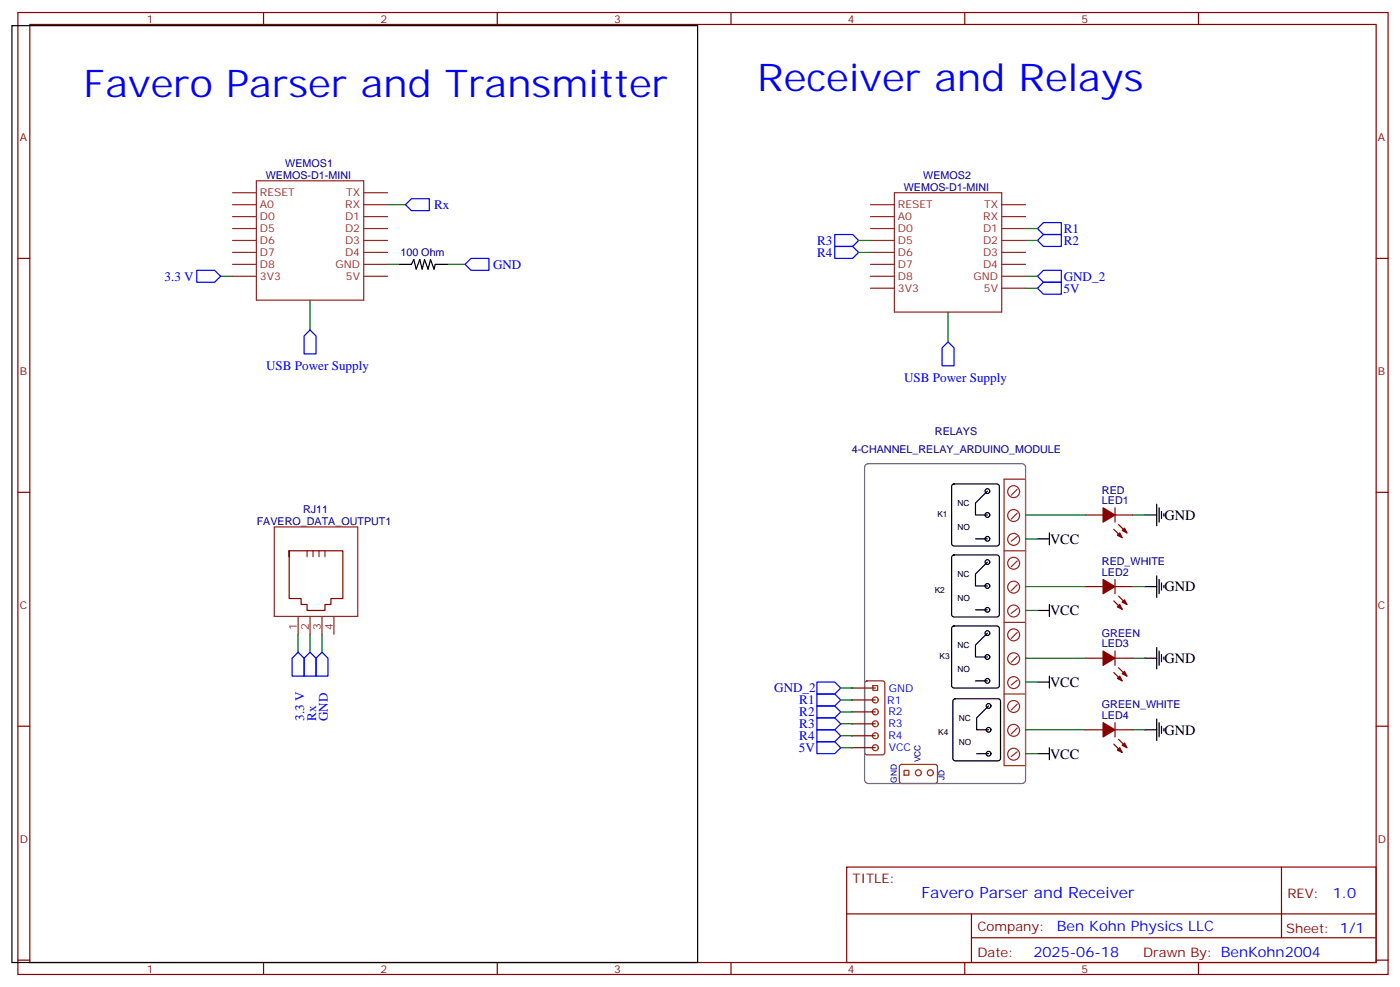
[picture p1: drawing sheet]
<svg xmlns="http://www.w3.org/2000/svg" width="414mm" height="292mm" viewBox="0 0 414 292" stroke-linecap="round" stroke-linejoin="round" font-family="sans-serif">
<g fill="none" stroke="#870000" stroke-width=".35">
<path d="M5.3 3.7h405.3v284.3h-405.3zM8.8 7.2h398.3v277.3h-398.3zM78 3.7v3.5M147.1 3.7v3.5M216.3 3.7v3.5M285.4 3.7v3.5M354.5 3.7v3.5M5.3 76.4h3.5M407.1 76.4h3.5M5.3 145.5h3.5M321 152.2h5.3M329.5 156.5l2.5 2.4"/>
<path d="M329.8 152.2h5.3M329.8 150.1v4.2M330.9 155l2.5 2.5M407.1 145.5h3.5M85.5 162.8h15.9v14.1h-3.5v1.8h-1.8v1.7h-5.3v-1.7h-1.7v-1.8h-3.6v-14.1v1.8M321 173.4h5.3M329.5 177.6l2.5 2.5M329.8 171.3v4.2M329.8 173.4h5.3M330.9 176.2l2.5 2.5M321 194.6h5.3M329.5 198.8l2.5 2.5"/>
<path d="M329.8 192.4v4.3M329.8 194.6h5.3M330.9 197.4l2.5 2.4M5.3 214.7h3.5M251.9 203.4h7M251.9 206.9h7M251.9 210.4h7M251.9 214h7M251.9 217.5h7M321 215.7h5.3M329.5 220l2.5 2.4M329.8 213.6v4.2"/>
<path d="M329.8 215.7h5.3M330.9 218.5l2.5 2.5M407.1 214.7h3.5M251.9 221h7M250.5 256.3h156.6v28.2h-156.6zM379.1 256.3v20.9M250.5 270.1h156.5M287.4 277.2h119.6M287.4 270.1v14.2M5.3 283.8h3.5M78 284.5v3.5M147.1 284.5v3.5"/>
<path d="M216.3 284.5v3.5M285.4 284.5v3.5M354.5 284.5v3.5M407.1 283.8h3.5"/>
</g>
<g fill="none" stroke="#008700" stroke-width=".35">
<path d="M114.7 60.5h5.2M114.7 78.1h3.5M132.3 78.1h5.3M254 71.1h3.5M254 74.6h3.5M303.4 67.6h3.5M303.4 71.1h3.5M65.3 81.7h3.5M91.7 88.7v8.8M280.5 92.3v8.8M303.4 81.7h3.5M303.4 85.2h3.5"/>
<path d="M303.4 152.2h17.6M303.4 159.3h3.5M335.1 152.2h3.6M303.4 173.4h17.6M335.1 173.4h3.6M88.2 187.5v5.3M91.7 187.5v5.3M95.2 187.5v5.3M303.4 194.6h17.6M303.4 180.4h3.5M335.1 194.6h3.6M248.7 203.4h3.5"/>
<path d="M248.7 206.9h3.5M248.7 210.4h3.5M248.7 214h3.5M248.7 217.5h3.5M303.4 201.6h3.5M303.4 215.7h17.6M335.1 215.7h3.6M248.7 221h3.5M303.4 222.8h3.5"/>
</g>
<g fill="none" stroke="#00f" stroke-width=".35">
<path d="M58.2 79.9h5.3l1.8 1.8-1.8 1.7h-5.3zM119.9 60.5l1.8-1.8h5.3v3.6h-5.3zM137.6 78.1l1.7-1.7h5.3v3.5h-5.3zM246.9 69.3h5.3l1.8 1.8-1.8 1.7h-5.3zM246.9 72.8h5.3l1.8 1.8-1.8 1.8h-5.3zM306.9 67.6l1.8-1.8h5.3v3.5h-5.3zM306.9 71.1l1.8-1.8h5.3v3.5h-5.3zM91.7 97.5l1.8 1.8v5.3h-3.5v-5.3zM306.9 81.7l1.8-1.8h5.3v3.5h-5.3zM306.9 85.2l1.8-1.8h5.3v3.6h-5.3zM278.7 102.8l1.8-1.7 1.7 1.7v5.3h-3.5zM86.4 194.6l1.8-1.8 1.8 1.8v5.2h-3.6z"/>
<path d="M91.7 192.8l1.8 1.8v5.2h-3.5v-5.2zM95.2 192.8l1.8 1.8v5.2h-3.5v-5.2zM241.7 219.3h5.2l1.8 1.7-1.8 1.8h-5.2zM241.7 201.6h5.2l1.8 1.8-1.8 1.7h-5.2zM241.7 205.1h5.2l1.8 1.8-1.8 1.8h-5.2zM241.7 208.7h5.2l1.8 1.7-1.8 1.8h-5.2zM241.7 212.2h5.2l1.8 1.8-1.8 1.7h-5.2zM241.7 215.7h5.2l1.8 1.8-1.8 1.8h-5.2z"/>
</g>
<g fill="none" stroke="#000" stroke-width=".35">
<path d="M3.5 7.6h202.9v276.9h-202.9zM118.2 78.1h3.5l.7-1.4 .7 2.9 1.1-2.9 .7 2.9 .7-2.9 1 2.9 .8-2.9 1 2.9 .4-1.5h3.5M281.8 143.3l.4-.2h12.7l.5 .2 .2 .5v16.9l-.2 .5-.5 .2h-12.7l-.5-.2-.2-.5v-16.9zM288.6 159.3h3.5M292.1 145.2l-3.5 3.5v3.5h3.5M306.9 159.3h3.5M310.4 157.5v3.5M338.7 152.2h3.5M342.2 149v6.4M342.9 150.1v4.2M343.6 151.2v2.1M344.3 151.9v.7"/>
<path d="M281.8 164.2l.4-.2h12.7l.5 .2 .2 .5v17l-.2 .5-.5 .2h-12.7l-.5-.3-.2-.4v-17zM292.1 166.2l-3.5 3.5v3.5h3.5M310.4 178.7v3.5M338.7 173.4h3.5M342.2 170.2v6.4M342.9 171.3v4.2M343.6 172.3v2.1M344.3 173v.7M281.8 185.2l.4-.2h12.7l.5 .2 .2 .5v17l-.2 .5-.5 .2h-12.7l-.5-.3-.2-.4v-17zM288.6 180.3h3.5M292.1 187.1l-3.5 3.6v3.5h3.5M306.9 180.4h3.5"/>
<path d="M310.4 199.8v3.6M338.7 194.6h3.5M342.2 191.4v6.3M342.9 192.4v4.3M343.6 193.5v2.1M344.3 194.2v.7M282.1 206.8l.5-.2h12.7l.5 .2 .2 .5v16.9l-.3 .5-.4 .2h-12.7l-.5-.2-.2-.5v-16.9zM288.6 201.3h3.5M292.5 208.7l-3.6 3.5v3.5h3.6M306.9 201.6h3.5M338.7 215.7h3.5M342.2 212.5v6.4"/>
<path d="M342.9 213.6v4.2M343.6 214.7v2.1M344.3 215.4v.7M288.9 222.8h3.6M306.9 222.8h3.5M310.4 221v3.5"/>
<circle cx="292.1" cy="145.2" r=".71"/>
<circle cx="292.1" cy="159.3" r=".71"/>
<circle cx="292.1" cy="152.2" r=".71"/>
<circle cx="292.1" cy="173.2" r=".71"/>
<circle cx="292.1" cy="166.2" r=".71"/>
<circle cx="292.1" cy="194.2" r=".71"/>
<circle cx="292.1" cy="187.1" r=".71"/>
<circle cx="292.1" cy="180.3" r=".71"/>
<circle cx="292.1" cy="201.3" r=".71"/>
<circle cx="292.5" cy="215.7" r=".71"/>
<circle cx="292.5" cy="208.7" r=".71"/>
<circle cx="292.5" cy="222.8" r=".71"/>
</g>
<g fill="none" stroke="#8c2424" stroke-width=".35">
<path d="M68.8 57h7M75.8 53.4h31.8v35.3h-31.8zM107.6 57h7.1M264.6 57h31.7v35.3h-31.7zM68.8 60.5h7M68.8 64h7M68.8 67.6h7M68.8 71.1h7M68.8 74.6h7M68.8 78.1h7M107.6 60.5h7.1M107.6 64h7.1"/>
<path d="M107.6 67.6h7.1M107.6 71.1h7.1M107.6 74.6h7.1M107.6 78.1h7.1M257.5 60.5h7.1M257.5 64h7.1M257.5 67.6h7.1M257.5 71.1h7.1M257.5 74.6h7.1M257.5 78.1h7.1M296.3 60.5h7.1M296.3 64h7.1"/>
<path d="M296.3 67.6h7.1M296.3 71.1h7.1M296.3 74.6h7.1M296.3 78.1h7.1M68.8 81.7h7M107.6 81.7h7.1M257.5 81.7h7.1M257.5 85.2h7.1M296.3 81.7h7.1M296.3 85.2h7.1M81.1 155.8h24.7v26.4h-24.7zM300.9 144.6l-1.7 1.8"/>
<path d="M300.9 151.7l-1.7 1.7M300.9 158.6l-1.7 1.4M303.4 142v84.5M90.8 162.8v1.8M92.6 162.8v1.8M94.4 162.8v1.8M96.1 162.8v1.8M297 162.8h6.4M300.9 165.8l-1.7 1.8M300.9 172.8l-1.7 1.8M300.9 179.9l-1.7 1.4M88.2 182.2v5.3"/>
<path d="M91.7 182.2v5.3M95.2 182.2v5.3M98.8 182.2v5.3M297 184h6.4M300.9 187l-1.7 1.7M300.9 194l-1.7 1.8M297 205.1h6.4M300.9 208.1l-1.7 1.8M300.9 215.2l-1.7 1.7M300.9 201.1l-1.7 1.4M300.9 222.2l-1.7 1.4"/>
<circle cx="299.9" cy="145.3" r="1.76"/>
<circle cx="299.9" cy="152.4" r="1.76"/>
<circle cx="299.9" cy="159.4" r="1.76"/>
<circle cx="299.9" cy="166.5" r="1.76"/>
<circle cx="299.9" cy="173.5" r="1.76"/>
<circle cx="299.9" cy="187.7" r="1.76"/>
<circle cx="299.9" cy="194.7" r="1.76"/>
<circle cx="299.9" cy="180.6" r="1.76"/>
<circle cx="299.9" cy="215.9" r="1.76"/>
<circle cx="299.9" cy="208.8" r="1.76"/>
<circle cx="299.9" cy="201.8" r="1.76"/>
<circle cx="299.9" cy="222.9" r="1.76"/>
</g>
<g fill="none" stroke="#930" stroke-width=".35">
<path d="M303.4 141.6h-6.4v84.7h6.4M256 201.5l.5-.2h4.6l.6 .4 .1 20.7-.5 .7h-4.8l-.7-.4v-20.7zM258.2 202.7h1.4v1.4h-1.4zM266.3 226.2l.4-.2h10.2l.4 .7v4.5l-.7 .4-10.1-.1-.5-.6v-4.2zM267.5 227.7h1.4v1.4h-1.4z"/>
<circle cx="258.9" cy="214" r=".88"/>
<circle cx="258.9" cy="210.4" r=".88"/>
<circle cx="258.9" cy="206.9" r=".88"/>
<circle cx="258.9" cy="217.5" r=".88"/>
<circle cx="258.9" cy="221" r=".88"/>
<circle cx="271.7" cy="228.4" r=".88"/>
<circle cx="275.2" cy="228.4" r=".88"/>
</g>
<path d="M256 137.5l.8-.4h45.5l.7 .2 .3 .5 .1 92.7-.2 .7-.6 .3-45.8 .1-.6-.2-.4-.6v-92.7z" fill="none" stroke="#666" stroke-width=".35"/>
<g fill="#870000" stroke="#870000" stroke-width=".35">
<path d="M326.3 150.1l3.5 2.1-3.5 2.1z"/>
<path d="M330.6 158.2l.7-.7 .7 1.4z"/>
<path d="M332 156.8l.7-.7 .7 1.4z"/>
<path d="M326.3 171.3l3.5 2.1-3.5 2.1z"/>
<path d="M330.6 179.4l.7-.7 .7 1.4z"/>
<path d="M332 178l.7-.7 .7 1.4z"/>
<path d="M326.3 192.4l3.5 2.2-3.5 2.1z"/>
<path d="M330.6 200.6l.7-.8 .7 1.5z"/>
<path d="M332 199.1l.7-.7 .7 1.4z"/>
<path d="M326.3 213.6l3.5 2.1-3.5 2.1z"/>
<path d="M330.6 221.7l.7-.7 .7 1.4z"/>
<path d="M332 220.3l.7-.7 .7 1.4z"/>
</g>
<g font-size="11.3" fill="#00f">
<text x="24.7" y="28.8">Favero Parser and Transmitter</text>
<text x="224" y="27">Receiver and Relays</text>
</g>
<text font-size="4.6" fill="#00f" x="272.6" y="265.3">Favero Parser and Receiver</text>
<g font-size="4.2">
<text x="344.5" y="153.7">GND</text>
<text x="310.6" y="160.7">VCC</text>
<text x="344.5" y="174.8">GND</text>
<text x="310.6" y="181.9">VCC</text>
<text x="344.5" y="196">GND</text>
<text x="310.6" y="203.1">VCC</text>
<text x="344.5" y="217.2">GND</text>
<text x="310.6" y="224.2">VCC</text>
</g>
<g font-size="4.2" fill="#00f">
<text x="394.3" y="265.6">1.0</text>
<text x="312.6" y="275.1">Ben Kohn Physics LLC</text>
<text x="305.7" y="282.9">2025-06-18</text>
</g>
<g font-size="3.9" fill="#00f">
<text x="128.4" y="61.7">Rx</text>
<text x="314.7" y="68.9">R1</text>
<text x="241.7" y="72.3">R3</text>
<text x="241.7" y="75.9">R4</text>
<text x="314.7" y="72.4">R2</text>
<text x="48.7" y="82.9">3.3 V</text>
<text x="145.9" y="79.4">GND</text>
<text x="314.7" y="83">GND_2</text>
<text x="314.7" y="86.6">5V</text>
<text x="78.7" y="109.4">USB Power Supply</text>
<text x="267.5" y="112.9">USB Power Supply</text>
<text x="229" y="204.5">GND_2</text>
<text x="236.4" y="208.2">R1</text>
<text x="90" y="213.1" transform="rotate(-90 90 213.1)">3.3 V</text>
<text x="93.5" y="213.1" transform="rotate(-90 93.5 213.1)">Rx</text>
<text x="97" y="213.1" transform="rotate(-90 97 213.1)">GND</text>
<text x="236.4" y="211.7">R2</text>
<text x="236.4" y="215.2">R3</text>
<text x="236.4" y="218.7">R4</text>
<text x="236.3" y="222.2">5V</text>
</g>
<g font-size="3.9" fill="#800">
<text x="252.2" y="260.9">TITLE:</text>
<text x="380.9" y="265.6">REV:</text>
<text x="289.1" y="275.1">Company:</text>
<text x="380.5" y="275.7">Sheet: 1/1</text>
<text x="289.1" y="282.8">Date:</text>
<text x="338.2" y="282.8">Drawn By: BenKohn2004</text>
</g>
<g font-size="3.2" fill="#800">
<text x="43.4" y="6.7">1</text>
<text x="112.5" y="6.7">2</text>
<text x="181.7" y="6.7">3</text>
<text x="250.8" y="6.7">4</text>
<text x="320" y="6.7">5</text>
<text x="5.8" y="41.8">A</text>
<text x="407.6" y="41.8">A</text>
<text x="5.8" y="110.9">B</text>
<text x="407.6" y="110.9">B</text>
<text x="5.8" y="180.1">C</text>
<text x="407.6" y="180.1">C</text>
<text x="5.8" y="249.2">D</text>
<text x="407.6" y="249.2">D</text>
<text x="43.4" y="287.5">1</text>
<text x="112.5" y="287.5">2</text>
<text x="181.7" y="287.5">3</text>
<text x="250.8" y="287.5">4</text>
<text x="320" y="287.5">5</text>
</g>
<g font-size="3.2" fill="#000080">
<text x="78.6" y="52.9">WEMOS-D1-MINI</text>
<text x="84.4" y="49.3">WEMOS1</text>
<text x="273.1" y="52.9">WEMOS2</text>
<text x="267.4" y="56.4">WEMOS-D1-MINI</text>
<text x="118.5" y="75.7">100 Ohm</text>
<text x="276.6" y="128.7">RELAYS</text>
<text x="252" y="134">4-CHANNEL_RELAY_ARDUINO_MODULE</text>
<text x="326" y="149">LED1</text>
<text x="326" y="145.9">RED</text>
<text x="75.9" y="155.2">FAVERO_DATA_OUTPUT1</text>
<text x="89.6" y="151.6">RJ11</text>
<text x="326" y="167">RED_WHITE</text>
<text x="326" y="170.2">LED2</text>
<text x="326" y="191.4">LED3</text>
<text x="326" y="188.2">GREEN</text>
<text x="326" y="209.4">GREEN_WHITE</text>
<text x="326" y="212.5">LED4</text>
</g>
<g font-size="3.2" fill="#8d2323">
<text x="76.9" y="58">RESET</text>
<text x="102.4" y="58">TX</text>
<text x="76.9" y="61.6">A0</text>
<text x="76.9" y="65.1">D0</text>
<text x="102.1" y="65.1">D1</text>
<text x="102.2" y="61.6">RX</text>
<text x="265.6" y="61.6">RESET</text>
<text x="265.6" y="65.1">A0</text>
<text x="290.9" y="65.1">RX</text>
<text x="291.1" y="61.6">TX</text>
<text x="76.9" y="68.6">D5</text>
<text x="102.1" y="68.6">D2</text>
<text x="265.6" y="68.6">D0</text>
<text x="290.8" y="68.6">D1</text>
<text x="76.9" y="72.1">D6</text>
<text x="76.9" y="75.7">D7</text>
<text x="102.1" y="75.7">D4</text>
<text x="102.1" y="72.1">D3</text>
<text x="265.6" y="72.1">D5</text>
<text x="265.6" y="75.7">D6</text>
<text x="290.8" y="75.7">D3</text>
<text x="290.8" y="72.1">D2</text>
<text x="76.9" y="79.2">D8</text>
<text x="76.9" y="82.7">3V3</text>
<text x="99.3" y="79.2">GND</text>
<text x="102.4" y="82.7">5V</text>
<text x="265.6" y="79.2">D7</text>
<text x="265.6" y="82.7">D8</text>
<text x="288" y="82.7">GND</text>
<text x="290.8" y="79.2">D4</text>
<text x="265.6" y="86.3">3V3</text>
<text x="291.1" y="86.3">5V</text>
<text x="87.8" y="186.3" transform="rotate(-90 87.8 186.3)">1</text>
<text x="91.4" y="186.3" transform="rotate(-90 91.4 186.3)">2</text>
<text x="94.9" y="186.3" transform="rotate(-90 94.9 186.3)">3</text>
<text x="98.4" y="186.3" transform="rotate(-90 98.4 186.3)">4</text>
</g>
<g font-size="3.2" fill="#00f">
<text x="262.5" y="208">R1</text>
<text x="262.9" y="204.4">GND</text>
<text x="262.8" y="211.5">R2</text>
<text x="262.8" y="215">R3</text>
<text x="262.8" y="218.5">R4</text>
<text x="262.9" y="222.1">VCC</text>
</g>
<g font-size="2.5">
<text x="283.3" y="149.5">NC</text>
<text x="277.3" y="152.9">K1</text>
<text x="283.3" y="156.6">NO</text>
<text x="283.3" y="170.5">NC</text>
<text x="276.5" y="175.2">K2</text>
<text x="283.3" y="177.6">NO</text>
<text x="283.3" y="191.5">NC</text>
<text x="277.9" y="194.9">K3</text>
<text x="283.3" y="198.6">NO</text>
<text x="283.6" y="213">NC</text>
<text x="277.6" y="217.1">K4</text>
<text x="283.6" y="220.1">NO</text>
</g>
<g font-size="2.5" fill="#000080">
<text x="272.3" y="225.3" transform="rotate(-90 272.3 225.3)">VCC</text>
<text x="265.3" y="231.4" transform="rotate(-90 265.3 231.4)">GND</text>
<text x="279.4" y="230.5" transform="rotate(-90 279.4 230.5)">JD</text>
</g>
</svg>
